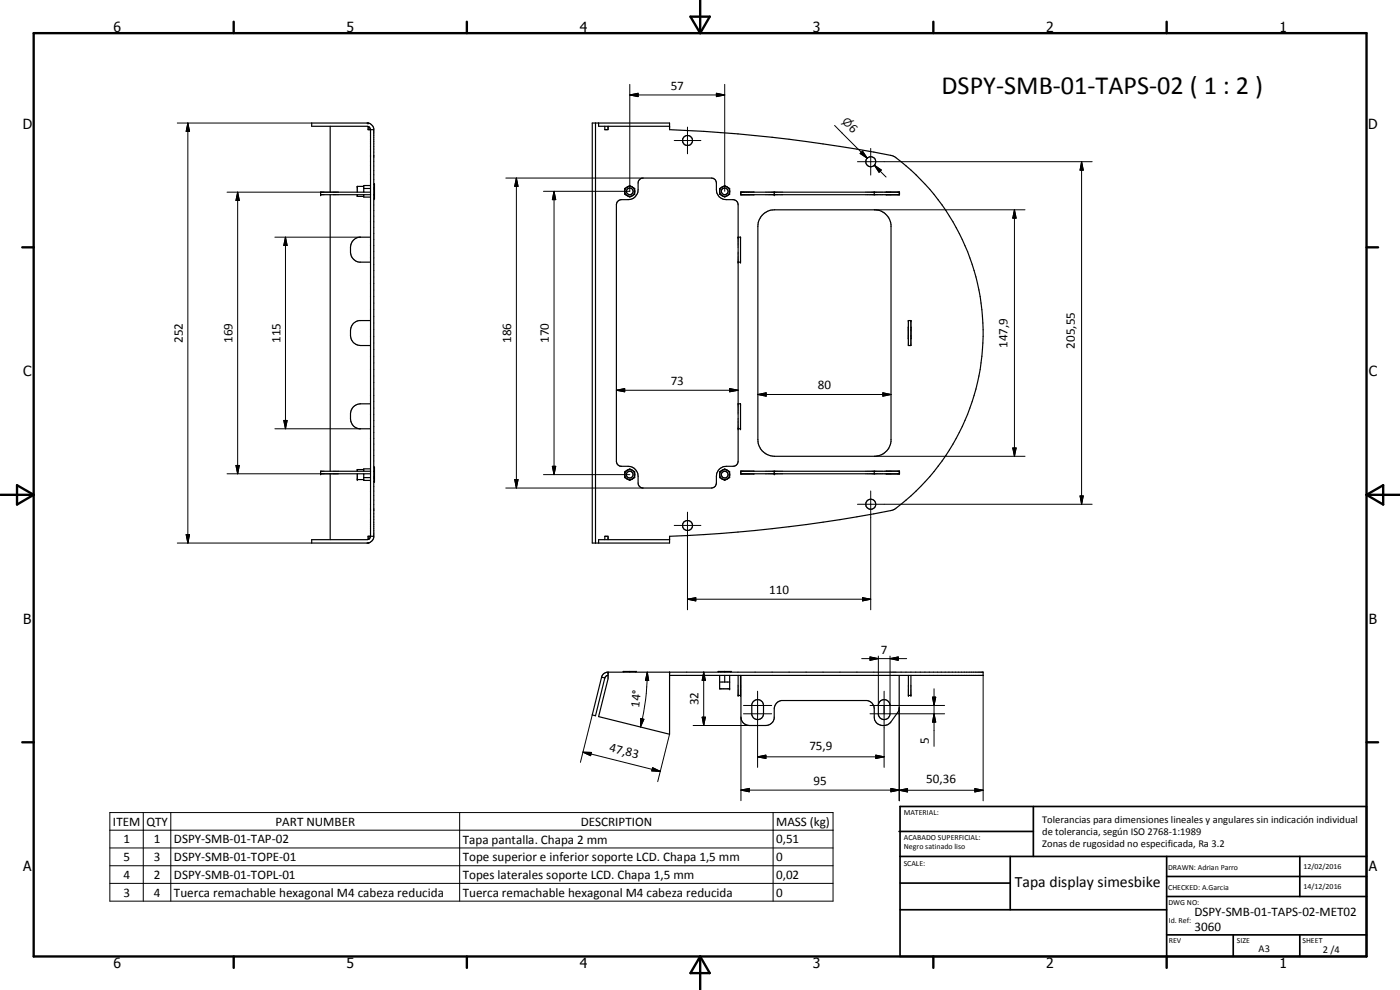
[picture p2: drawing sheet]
<svg xmlns="http://www.w3.org/2000/svg" width="420mm" height="297mm" viewBox="0 0 420 297" stroke-linecap="round" stroke-linejoin="round" font-family="sans-serif">
<g fill="none" stroke="#000" stroke-width=".35">
<path d="M99.1 37.9v19.8M110.2 36.9a2.07 2.07 0 0 1 2 1.7v122.7l-.5 .9-.5 .4-1 .3M110.4 37.9v1h1.8M110.6 38l.6 .9v122l-.6 .9M110.7 37l-17.2-.1v1l17.1 .1M110.7 38v.9M177.7 36.9h23.2v2a423.8 423.8 0 0 1 67.2 8 65.7 65.7 0 0 1 0 106.1 410.5 410.5 0 0 1-67.2 7.9v2h-23.2zM178.7 36.9v126M179.7 36.9v1h21.2M181.5 37.9v1h1v-1M99.1 58.4v83M107.2 58.4v.5h2"/>
<path d="M109.2 55.9h-2v1.8M109.2 58.4v.7h2M109.2 56.6h2M111.2 57.7h-15v.7h15M111.2 55.7h-2v2M112.2 55.3l.2-.2v4.6l-.2-.2M112.2 58.5l.2 .1M112.4 56.3l-.2 .1M188.2 56.1a1.49 1.49 0 0 1 2.3 1.1M188.2 56.1a1.5 1.5 0 0 0-.5 2.1 1.5 1.5 0 0 0 2.1 .5M188.2 56.1l.8-.4 1.5 .9v1.7l-.7 .4M188.2 56.1l-.7 .5v1.7l1.5 .8 .8-.4"/>
<path d="M190.5 57.5l-.3 .8-.4 .4M191.9 53.8l1.1-.4h20.5l1.1 .4 .3 .6 .1 2.5a2.9 2.9 0 0 0 3 3h2l.8 .3 .5 .4 .2 .8v77a1.52 1.52 0 0 1-1.5 1.5h-2a2.96 2.96 0 0 0-3 3v2a1.52 1.52 0 0 1-1.5 1.5h-20.5a1.52 1.52 0 0 1-1.5-1.5 4.7 4.7 0 0 0-.4-3.5l-1.1-1.1a4.7 4.7 0 0 0-3.5-.4l-1-.4-.5-1.1v-77l.2-.8 .5-.4 .8-.3a5.3 5.3 0 0 0 3.5-.4 3.2 3.2 0 0 0 1.5-2.6v-2zM216 56.6l1.5-.9 1.5 .9v1.7l-1.5 .8-1.5-.8zM218.3 56.1a1.49 1.49 0 0 0-2.2 .7 1.49 1.49 0 0 0 1 2.1 1.49 1.49 0 0 0 1.9-1.3M218.3 56.1l.6 .7 .1 .5M222.3 57.6h47.6v.9h-47.6zM222.4 57.7v.7M226.3 57.6v.1M226.3 58.4v.1M232.4 57.7v.7M262.4 57.7v.7M266 57.6v.1"/>
<path d="M266 58.4v.1M269.9 57.7v.7M111.2 71.2h-3.4a3.1 3.1 0 0 0-2.6 3v1.5a3.1 3.1 0 0 0 2.6 3h3.4M221.5 71.2h.7v7.5h-.7M228.7 64.6a5 5 0 0 1 3.7-1.7h30a5 5 0 0 1 5 4.5v65a5 5 0 0 1-5 4.5h-30a5 5 0 0 1-5-5v-64l.3-1.5zM111.2 96.2h-3.4a3 3 0 0 0-2.6 3v1.5a3 3 0 0 0 3 3h3M272.6 98.2h.1M272.6 96.2h.8v7.5h-.8zM273.4 98.2h.1M272.6 101.6h.1M273.4 101.6h.1M111.2 121.2h-3a3 3 0 0 0-3 3v1.4a3 3 0 0 0 2.6 3.1h3.4"/>
<path d="M221.5 121.2h.7v7.5h-.7M99.1 142.2v19.7M107.2 142.2v1.7h2M109.2 140.9h-2v.5M109.2 142.2v1.9h2M109.2 143.3h2M111.2 141.4h-15v.8h15M111.2 140.7h-2v.7M112.2 140.3l.2-.2v4.6l-.2-.2M112.2 143.4l.2 .2M112.4 141.3l-.2 .1M187.5 141.5l1.5-.8 1.5 .8v1.8l-1.5 .8-1.5-.8z"/>
<path d="M216 141.5l1.5-.8 1.5 .8v1.8l-1.5 .8-1.5-.8zM218.3 141.1a1.51 1.51 0 0 0-2.2 .7 1.51 1.51 0 0 0 1 2 1.51 1.51 0 0 0 1.9-1.2M218.3 141.1l.6 .6 .1 .6M222.4 141.4h47.5v.8h-47.5zM226.3 141.4h-4v.8h4M232.4 141.4v.8M262.4 141.4v.8M266 141.4h3.9v.8h-3.9M110.4 162.9h.1M110.6 161.8l-17.1 .1v1h17.2M110.7 160.9v.9M112.2 160.9h-1.8v1"/>
<path d="M181.5 161.9v-1h1v1M200.9 161.9h-21.2v1M180.5 203.2l-2.8 11.3 1 .3 2.8-11.4M180.5 203.2l1 .2M182.5 201.7v2l-2.8 11.3 21.2 5.3v-18.6M182.5 202.6l-.6 .3-.4 .5M187.2 201.7l-.2-.2h4l-.2 .2M189 201.5v.2M200.9 202.6h94.2v-.9h-113l-.9 .4-.7 1.1M215.7 201.7l-.2-.2h4l-.2 .2M216 202.6v4.1h3v-4.1M216 204.6h3"/>
<path d="M217.5 201.5v.2M217.5 202.6v2M221.5 202.6v6.1h.7v-6.1M222.4 202.6v12.6a2.52 2.52 0 0 0 2.5 2.5h5a2.57 2.57 0 0 0 2.5-2.2v-2.9a2.58 2.58 0 0 1 2.1-2.4h25.8a2.49 2.49 0 0 1 2.1 2.4v2.6a2.79 2.79 0 0 0 2 2.4 2.79 2.79 0 0 0 3-1l2.4-3.5 .1-10.5M226.1 210.5a1.75 1.75 0 0 1 1.9-.5 1.75 1.75 0 0 1 1.1 1.7v2.5a1.78 1.78 0 0 1-1.6 1.7 1.78 1.78 0 0 1-1.9-1.4v-3.2zM264.1 210.5a1.75 1.75 0 0 1 1.9-.5 1.75 1.75 0 0 1 1.1 1.7v2.5a1.78 1.78 0 0 1-1.6 1.7 1.78 1.78 0 0 1-1.9-1.4v-3.2zM272.6 202.6v6.1h.8v-6.1"/>
<circle cx="189" cy="57.4" r=".99"/>
<circle cx="206.3" cy="42.1" r="1.51"/>
<circle cx="217.5" cy="57.4" r="1.01"/>
<circle cx="261.3" cy="48.5" r="1.51"/>
<circle cx="189" cy="142.4" r="1"/>
<circle cx="189" cy="142.4" r="1.51"/>
<circle cx="206.3" cy="157.7" r="1.51"/>
<circle cx="217.5" cy="142.4" r="1"/>
<circle cx="261.3" cy="151.3" r="1.51"/>
</g>
<g fill="#000">
<circle cx="110.4" cy="36.9" r=".18"/>
<circle cx="96.2" cy="58.4" r=".18"/>
<circle cx="96.2" cy="57.7" r=".18"/>
<circle cx="107.2" cy="55.9" r=".18"/>
<circle cx="232.4" cy="58.4" r=".18"/>
<circle cx="232.4" cy="57.7" r=".18"/>
<circle cx="221.5" cy="71.2" r=".18"/>
<circle cx="221.5" cy="78.7" r=".18"/>
<circle cx="222.2" cy="78.7" r=".18"/>
<circle cx="222.2" cy="71.2" r=".18"/>
<circle cx="272.6" cy="96.2" r=".18"/>
<circle cx="273.4" cy="96.2" r=".18"/>
<circle cx="221.5" cy="128.7" r=".18"/>
<circle cx="222.2" cy="128.7" r=".18"/>
<circle cx="96.2" cy="142.2" r=".18"/>
<circle cx="96.2" cy="141.4" r=".18"/>
<circle cx="107.2" cy="143.9" r=".18"/>
<circle cx="232.4" cy="141.4" r=".18"/>
<circle cx="232.4" cy="142.2" r=".18"/>
<circle cx="182.5" cy="201.7" r=".18"/>
<circle cx="200.9" cy="201.7" r=".18"/>
<circle cx="219" cy="206.7" r=".18"/>
<circle cx="221.5" cy="208.7" r=".18"/>
<circle cx="222.2" cy="208.7" r=".18"/>
<circle cx="272.6" cy="208.7" r=".18"/>
<circle cx="273.4" cy="208.7" r=".18"/>
</g>
<g fill="none" stroke="#000" stroke-width=".71">
<path d="M10.1 9.9h400v277.1h-400zM70.1 6.5v3.4M140.1 6.5v3.4M207.2 5h5.8l-2.9 4.9zM210.1 0v9.9M280.1 6.5v3.4M350.1 6.5v3.4M6.7 74.2h3.4M410.1 74.2h3.5M.1 148.5h10M5.1 145.6l5 2.9-5 2.9zM410.1 148.5h10"/>
<path d="M410.1 148.5l5-2.9v5.8zM6.7 222.7h3.4M410.1 222.7h3.5M70.1 287v3.4M140.1 287v3.4M210.1 287v10M210.1 287l2.9 5h-5.8zM280.1 287v3.4M350.1 287v3.4"/>
</g>
<g fill="none" stroke="#000" stroke-width=".51">
<path d="M269.8 249.5h40.3M270.1 242h140v45h-140zM270.1 257h140M303.2 257v16M310.1 242v15M350.1 257v30M390.1 257v12M270.1 265h33.1M270.1 273h80M350.1 269h60M350.1 263h60M350.1 280.5h60"/>
<path d="M370.1 280.5v6.5M390.1 280.5v6.5"/>
</g>
<g fill="none" stroke="#000" stroke-width=".3">
<path d="M53.2 36.9h40.3M56.4 36.9l.5 2.5h-1zM56.4 36.9v126M189 28.5l2.5-.5v1zM189 25.3v32.1h-25.9M189 28.5h28.5M206.3 38.1v8M215 28l2.5 .5-2.5 .5zM217.5 25.3v32.1M250.5 37.6l9.8 9.9M68.1 57.7h33.4M71.3 57.7l.5 2.5h-1z"/>
<path d="M71.3 57.7v84.5M151.8 53.4h41.2M155 53.4l.5 2.5h-1zM155 53.4v93M166.3 57.4l.5 2.5h-1zM166.3 57.4v85M202.3 42.2h8M257.3 48.5h70.5M258.1 46.1l.8-.8 1.4 2.2zM258.5 45.7l1.8 1.8M261.3 44.5v8M262.4 49.6l2.1 1.4-.7 .7z"/>
<path d="M262.4 49.6l3.5 3.5M324.6 48.5l.5 2.6h-1zM324.6 48.5v102.8M82.5 71.2h25.7M85.7 71.2l.5 2.5h-1zM85.7 71.2v57.5M262.4 62.9h45.2M304.4 62.9l.6 2.5h-1.1zM304.4 62.9v74M185 117.1l2.5-.5v1zM185 117.1h36.5M219 116.6l2.5 .5-2.5 .5z"/>
<path d="M227.4 118.4l2.5-.5v1zM227.4 118.4h40M265 117.9l2.4 .5-2.4 .5zM70.8 139.7h1l-.5 2.5zM82.5 128.7h25.7M85.2 126.2h1l-.5 2.5zM165.8 139.9h1l-.5 2.5zM262.4 136.9h45.2M303.9 134.4h1.1l-.6 2.5zM68.1 142.2h33.4M151.8 146.4h41.2M154.5 143.9h1l-.5 2.5z"/>
<path d="M163.1 142.4h25.9M202.3 157.6h8M206.3 153.7v29.3M257.3 151.3h70.5M261.3 147.3v35.7M324.1 148.8h1l-.5 2.5zM53.2 162.9h40.3M55.9 160.4h1l-.5 2.5zM206.3 179.8l2.5-.5v1zM206.3 179.8h55M258.9 179.3l2.4 .5-2.4 .5zM258.6 197.6h13.5"/>
<path d="M261.1 197.1l2.5 .5-2.5 .5zM263.6 196.8v14.8M267.1 197.6l2.5-.5v1zM267.1 196.8v14.8M177.7 214.5l-3.5 14.2M192.3 215.6l.9 .2-1 2.3zM194.3 201.7l.4 2.5-1-.1zM194.3 201.7a66.8 66.8 0 0 1-2.1 16.4M208 217.7h16.9M210.7 215.2h1l-.5 2.5zM211.2 201.7l.5 2.4h-1zM211.2 201.7v16"/>
<path d="M222.4 215.2v25M223.1 211.7h8.5M223.1 214.2h8.5M227.4 207.4v22.9M261.1 211.7h22.4M261.1 214.2h22.4M265.3 207.4v22.9M269.9 212.3v28M279.9 209.2h.9l-.5 2.5zM280.3 214.2l.5 2.5h-.9zM280.3 206.7v17.2M295.1 202.6v37.7"/>
<path d="M175 225.7l2.5 .1-.3 .9zM175 225.7l23.2 5.7M195.9 230.3l2.3 1.1-2.6-.1zM200.9 220.3l-3.5 14.2M222.4 237.1l2.5-.5v1zM222.4 237.1h72.7M227.4 227.1l2.5-.5v1zM227.4 227.1h37.9M262.8 226.6l2.5 .5-2.5 .5zM267.4 236.6l2.5 .5-2.5 .5zM267.4 236.6l5 1v-1l-5 1zM269.9 237.1l2.5-.5v1z"/>
<path d="M292.6 236.6l2.5 .5-2.5 .5zM33 243.8h217v26.6h-217zM33 249.1h217M33 254.4h217M33 259.8h217M43 243.8v26.6M51.3 243.8v26.6M138 243.8v26.6M232 243.8v26.6M33 265h217"/>
</g>
<g fill="#000">
<path d="M56.4 36.9l.5 2.5h-1zM189 28.5l2.5-.5v1zM215 28l2.5 .5-2.5 .5zM155 53.4l.5 2.5h-1zM166.3 57.4l.5 2.5h-1zM258.1 46.1l.8-.8 1.4 2.2zM262.4 49.6l2.1 1.4-.7 .7zM324.6 48.5l.5 2.6h-1zM71.3 57.7l.5 2.5h-1zM85.7 71.2l.5 2.5h-1zM304.4 62.9l.6 2.5h-1.1zM185 117.1l2.5-.5v1z"/>
<path d="M219 116.6l2.5 .5-2.5 .5zM227.4 118.4l2.5-.5v1zM265 117.9l2.4 .5-2.4 .5zM70.8 139.7h1l-.5 2.5zM85.2 126.2h1l-.5 2.5zM165.8 139.9h1l-.5 2.5zM303.9 134.4h1.1l-.6 2.5zM154.5 143.9h1l-.5 2.5zM324.1 148.8h1l-.5 2.5zM55.9 160.4h1l-.5 2.5zM206.3 179.8l2.5-.5v1zM258.9 179.3l2.4 .5-2.4 .5z"/>
<path d="M261.1 197.1l2.5 .5-2.5 .5zM267.1 197.6l2.5-.5v1zM192.3 215.6l.9 .2-1 2.3zM194.3 201.7l.4 2.5-1-.1zM210.7 215.2h1l-.5 2.5zM211.2 201.7l.5 2.4h-1zM279.9 209.2h.9l-.5 2.5zM280.3 214.2l.5 2.5h-.9zM175 225.7l2.5 .1-.3 .9zM195.9 230.3l2.3 1.1-2.6-.1zM222.4 237.1l2.5-.5v1zM227.4 227.1l2.5-.5v1z"/>
<path d="M262.8 226.6l2.5 .5-2.5 .5zM267.4 236.6l2.5 .5-2.5 .5zM269.9 237.1l2.5-.5v1zM292.6 236.6l2.5 .5-2.5 .5z"/>
</g>
<text font-size="7.9" x="282.6" y="28.3">DSPY-SMB-01-TAPS-02 ( 1 : 2 )</text>
<text font-size="4.7" x="304.6" y="266.2">Tapa display simesbike</text>
<g font-size="4.2">
<text x="34" y="9.6">6</text>
<text x="104" y="9.6">5</text>
<text x="174" y="9.6">4</text>
<text x="244" y="9.6">3</text>
<text x="314" y="9.6">2</text>
<text x="384" y="9.6">1</text>
<text x="6.8" y="38.7">D</text>
<text x="410.6" y="38.7">D</text>
<text x="7" y="112.9">C</text>
<text x="410.8" y="112.9">C</text>
<text x="7" y="187.1">B</text>
<text x="410.8" y="187.1">B</text>
<text x="7" y="261.4">A</text>
<text x="410.8" y="261.4">A</text>
<text x="34" y="290.4">6</text>
<text x="104" y="290.4">5</text>
<text x="174" y="290.4">4</text>
<text x="244" y="290.4">3</text>
<text x="314" y="290.4">2</text>
<text x="384" y="290.4">1</text>
</g>
<g font-size="3.9">
<text x="201.3" y="27">57</text>
<text x="254.5" y="38.7" transform="rotate(45 254.5 38.7)">6</text>
<text x="54.9" y="103" transform="rotate(-90 54.9 103)">252</text>
<text x="69.8" y="103" transform="rotate(-90 69.8 103)">169</text>
<text x="84.1" y="103" transform="rotate(-90 84.1 103)">115</text>
<text x="153.4" y="103" transform="rotate(-90 153.4 103)">186</text>
<text x="164.7" y="103" transform="rotate(-90 164.7 103)">170</text>
<text x="302.4" y="104.4" transform="rotate(-90 302.4 104.4)">147,9</text>
<text x="322.5" y="104.6" transform="rotate(-90 322.5 104.6)">205,55</text>
<text x="201.3" y="115.5">73</text>
<text x="245.4" y="116.8">80</text>
<text x="230.8" y="178.2">110</text>
<text x="264.4" y="196.1">7</text>
<text x="191.8" y="212.4" transform="rotate(-83 191.8 212.4)">14°</text>
<text x="209.7" y="211.7" transform="rotate(-90 209.7 211.7)">32</text>
<text x="182.7" y="225.5" transform="rotate(14 182.7 225.5)">47,83</text>
<text x="242.9" y="225">75,9</text>
<text x="278.8" y="223.2" transform="rotate(-90 278.8 223.2)">5</text>
<text x="244.1" y="235.5">95</text>
<text x="278" y="235">50,36</text>
<text x="33.9" y="247.7">ITEM</text>
<text x="43.9" y="247.7">QTY</text>
<text x="82.7" y="247.7">PART NUMBER</text>
<text x="174.3" y="247.7">DESCRIPTION</text>
<text x="232.9" y="247.8">MASS (kg)</text>
<text x="37" y="253">1</text>
<text x="46.2" y="253">1</text>
<text x="52.2" y="253">DSPY-SMB-01-TAP-02</text>
<text x="138.9" y="253.1">Tapa pantalla. Chapa 2 mm</text>
<text x="232.9" y="253">0,51</text>
<text x="37" y="258.4">5</text>
<text x="37" y="263.7">4</text>
<text x="46.2" y="258.4">3</text>
<text x="46.2" y="263.7">2</text>
<text x="52.2" y="258.4">DSPY-SMB-01-TOPE-01</text>
<text x="52.2" y="263.7">DSPY-SMB-01-TOPL-01</text>
<text x="138.9" y="258.4">Tope superior e inferior soporte LCD. Chapa 1,5 mm</text>
<text x="138.9" y="263.7">Topes laterales soporte LCD. Chapa 1,5 mm</text>
<text x="232.9" y="258.4">0</text>
<text x="232.9" y="263.7">0,02</text>
<text x="37" y="269">3</text>
<text x="46.2" y="269">4</text>
<text x="52.2" y="269.1">Tuerca remachable hexagonal M4 cabeza reducida</text>
<text x="138.9" y="269.1">Tuerca remachable hexagonal M4 cabeza reducida</text>
<text x="232.9" y="269">0</text>
<text x="358.5" y="275">DSPY-SMB-01-TAPS-02-MET02</text>
<text x="358.5" y="279.4">3060</text>
</g>
<text font-size="3.3" x="252.5" y="36.7" transform="rotate(45 252.5 36.7)">⌀</text>
<g font-size="3.1">
<text x="312.7" y="246.8">Tolerancias para dimensiones lineales y angulares sin indicación individual</text>
<text x="312.7" y="250.4">de tolerancia, según ISO 2768-1:1989</text>
<text x="312.7" y="254">Zonas de rugosidad no especificada, Ra 3.2</text>
<text x="377.7" y="285.6">A3</text>
<text x="397" y="285.9">2 /4</text>
</g>
<g font-size="2.4">
<text x="271.2" y="244.4">MATERIAL:</text>
<text x="271.3" y="252">ACABADO SUPERFICIAL:</text>
<text x="271.3" y="254.6">Negro satinado liso</text>
<text x="271.2" y="259.7">SCALE:</text>
<text x="350.6" y="261">DRAWN: Adrian Parro</text>
<text x="391.2" y="260.6">12/02/2016</text>
<text x="350.6" y="267">CHECKED: A.Garcia</text>
<text x="391.2" y="266.7">14/12/2016</text>
<text x="350.6" y="271.4">DWG NO:</text>
<text x="350.8" y="276.9">Id. Ref:</text>
<text x="350.8" y="282.8">REV</text>
<text x="371.2" y="282.9">SIZE</text>
<text x="390.9" y="282.9">SHEET</text>
</g>
</svg>
